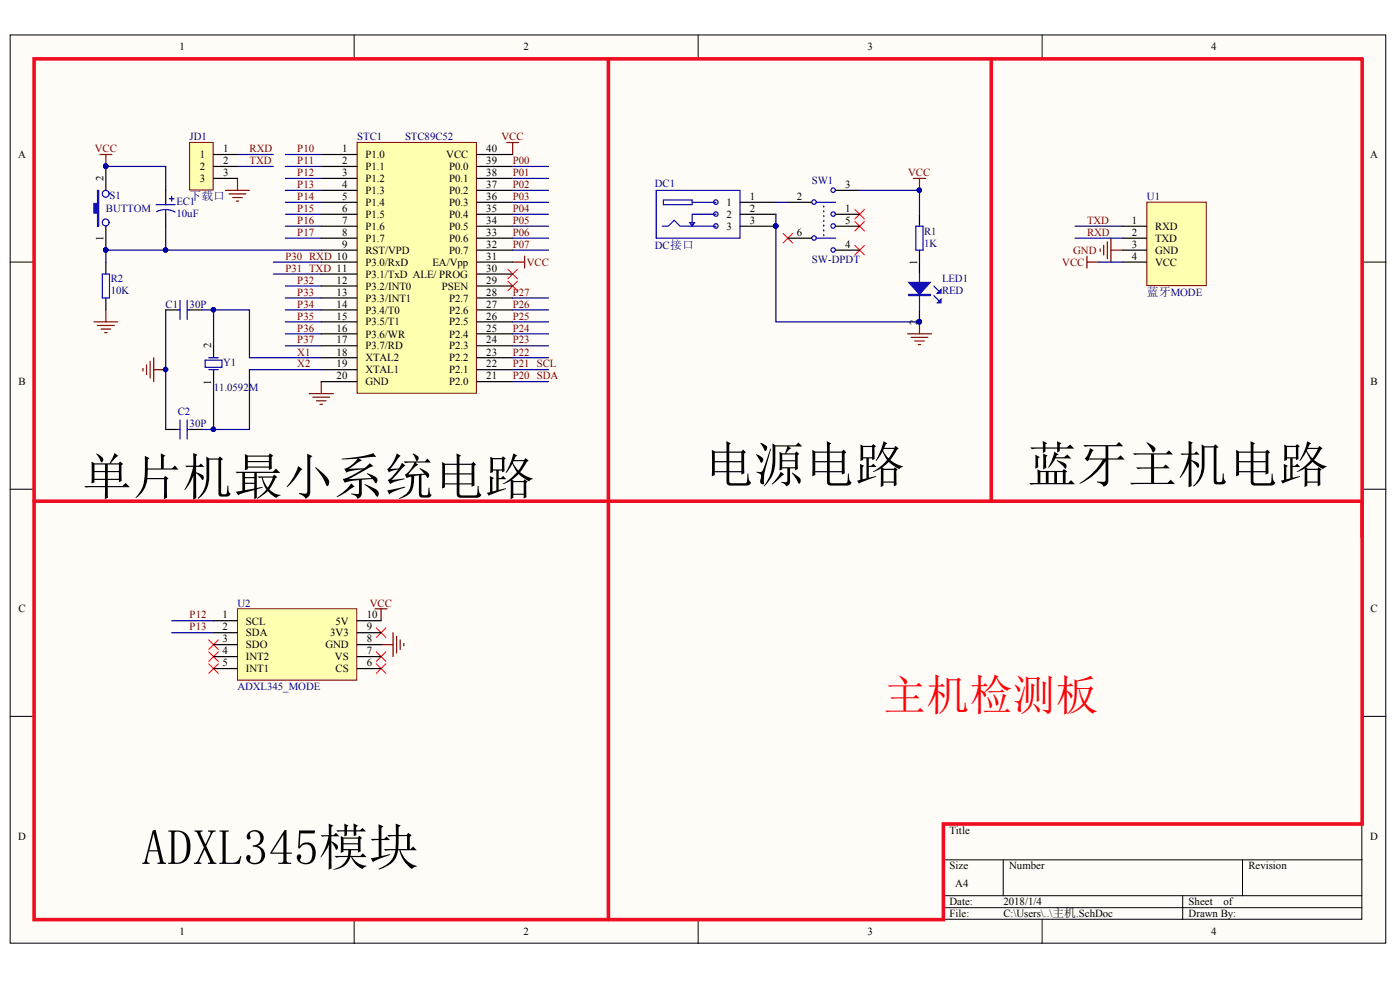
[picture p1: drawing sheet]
<svg xmlns="http://www.w3.org/2000/svg" width="291mm" height="204mm" viewBox="0 0 291 204" stroke-linecap="round" stroke-linejoin="round" font-family="sans-serif">
<g fill="#fffcf8" stroke="#000" stroke-width=".21">
<path d="M2.1 7.3h286v188.7h-286z"/>
<path d="M7.1 12.2h276v178.9h-276z"/>
</g>
<g fill="none" stroke="#000" stroke-width=".21">
<path d="M73.6 7.3v4.9M145.1 7.3v4.9M216.6 7.3v4.9M2.1 54.5h5M283.2 54.5h5M2.1 101.7h5M283.2 101.7h5M2.1 148.9h5M283.2 148.9h5M196.1 178.7h87.1M208.6 178.7v7.5M258.3 178.7v7.5"/>
<path d="M283.2 171.3h-87.1v19.8M73.6 191.1v5M145.1 191.1v5M196.1 186.2h87.1M196.1 188.7h87.1M216.6 191.1v5M245.9 186.2v4.9"/>
</g>
<path d="M226 53.2v2.5M226 54.5h2.5M228.7 51.7v.5M229.5 51v2M230.2 50.3v3.4M230.9 49.5v5M230.9 52h2.5" fill="none" stroke="#800000" stroke-width=".25"/>
<path d="M223.5 47h9.9M223.5 49.5h9.9M228.5 54.5h4.9" fill="none" stroke="#000080" stroke-width=".25"/>
<path d="M238.4 42h12.4v17.4h-12.4z" fill="#ffffb0" stroke="#800000" stroke-width=".21"/>
<g fill="none" stroke="#000" stroke-width=".25">
<path d="M22 34.6v5M173.7 39.6h5M22 47v5M22 54.5v2.5M153.8 47h7.5M153.8 42.1h7.5M153.8 44.5h7.5M163.8 49.5h5M163.8 42.1h5M173.7 47h5M173.7 52h5M173.7 44.5h5"/>
<path d="M191.1 44.5v2.5M191.1 52v5M233.4 47h5M233.4 49.5h5M233.4 52h5M233.4 54.5h5M22 61.9v2.5M34.4 64.4h2.5M39.4 64.4h2.5M191.1 64.4v2.5M34.4 89.3h2.5M39.4 89.3h2.5"/>
</g>
<g fill="none" stroke="#800000" stroke-width=".25">
<path d="M20.8 32.1h2.5M22 32.1v2.5M46.9 39.6h5M49.4 37.1v2.5M105.3 29.6h2.5M106.6 29.6v2.5M189.9 37.1h2.5M191.1 37.1v2.5M47.6 40.3h3.5M48.4 41.1h2M49.1 41.8h.5M106.6 54.5h2.5"/>
<path d="M109.1 53.2v2.5M19.5 66.9h5M20.3 67.6h3.5M21 68.4h2M21.8 69.1h.5M22 64.4v2.5M29.7 76.6v.5M30.5 75.8v2M31.2 75.1v3.5M32 74.4v4.9M32 76.8h2.4M66.8 79.3v2.5"/>
<path d="M188.7 69.4h4.9M189.4 70.1h3.5M190.2 70.9h1.9M190.9 71.6h.5M191.1 66.9v2.5M64.3 81.8h5M65 82.6h3.5M65.8 83.3h2M66.5 84h.5"/>
</g>
<g fill="#000080" stroke="#000080" stroke-width=".21">
<circle cx="191.1" cy="39.5" r=".46"/>
<circle cx="191.1" cy="66.9" r=".47"/>
<circle cx="161.3" cy="47" r=".47"/>
<circle cx="22" cy="34.5" r=".47"/>
<circle cx="34.4" cy="76.8" r=".46"/>
<circle cx="22" cy="52" r=".46"/>
</g>
<path d="M105.6 56l2 2M105.6 58.5l2 1.9M107.6 56l-2 2M107.6 58.5l-2 1.9M162.8 48.5l2 2M164.8 48.5l-2 2M177.7 43.5l2 2M177.7 46l2 2M177.7 51l2 2M179.7 43.5l-2 2M179.7 46l-2 2M179.7 51l-2 2" fill="none" stroke="#f00" stroke-width=".21"/>
<g fill="none" stroke="#00f" stroke-width=".25">
<path d="M136.4 39.6h17.4v9.9h-17.4zM21.3 57h1.5v4.9h-1.5zM137.7 47h1.2l1.3-1.2 1.2 1.2h7.5M137.9 41.6h6v1h-6zM143.4 46.3h1l-.5 .7zM143.9 42.1h5M148.9 44.5h-5v2.5M149.2 44.3a.46 .46 0 0 0-.7-.1 .46 .46 0 0 0 .2 .7 .46 .46 0 0 0 .6-.5M149.2 46.8a.46 .46 0 0 0-.7-.1 .46 .46 0 0 0 .2 .7 .46 .46 0 0 0 .6-.5M149.2 41.8a.46 .46 0 0 0-.7-.1 .46 .46 0 0 0 .2 .7 .46 .46 0 0 0 .6-.5M169.8 42.1h3.9M169.8 49.5h3.9"/>
<path d="M171.2 42.8v.2M171.2 43.8v.2M171.2 44.8v.2M171.2 45.8v.2M171.2 46.8v.2M171.2 47.8v.2M171.2 48.8v.2M190.4 47h1.5v5h-1.5zM191.1 57v7.4M194.1 59.4l1 1M36.9 64.4h.5M37.4 62.4v4"/>
<path d="M38.9 62.4v4M38.9 64.4h.5M194.1 61.4l1 1M36.9 89.3h.5M37.4 87.3v4M38.9 87.3v4M38.9 89.3h.5"/>
<circle cx="173.2" cy="39.5" r=".46"/>
<circle cx="22" cy="40.3" r=".71"/>
<circle cx="22" cy="46.2" r=".71"/>
<circle cx="169.2" cy="42" r=".47"/>
<circle cx="169.2" cy="49.5" r=".46"/>
<circle cx="173.2" cy="47" r=".47"/>
<circle cx="173.2" cy="52" r=".46"/>
<circle cx="173.2" cy="44.5" r=".46"/>
</g>
<path d="M178.7 39.6h12.4v4.9M161.3 44.5v22.4h29.8M161.3 42.1h2.5" fill="none" stroke="#000080" stroke-width=".25"/>
<g fill="#00f" stroke="#00f" stroke-width=".25">
<path d="M188.9 58.7h4.5l-2.3 2.5z"/>
<path d="M194.9 62.9l.7-.7v.7z"/>
<path d="M194.9 60.9l.7-.7v.7z"/>
<path d="M188.9 61.2h4.5v.2h-4.5z" fill-rule="evenodd"/>
<path d="M20.3 39.6h.2v7.4h-.2v-2.7h-.8v-2h.8z" fill-rule="evenodd"/>
</g>
<path d="M74.2 29.6h24.8v52.1h-24.8z" fill="#ffffb0" stroke="#800000" stroke-width=".21"/>
<g fill="none" stroke="#000" stroke-width=".25">
<path d="M66.8 32.1h7.4M66.8 34.6h7.4M66.8 37.1h7.4M66.8 39.6h7.4M99.1 32.1h7.5M99.1 34.6h7.5M99.1 37.1h7.5M99.1 39.6h7.5M66.8 42.1h7.4M66.8 44.5h7.4M66.8 47h7.4M66.8 49.5h7.4"/>
<path d="M66.8 52h7.4M66.8 54.5h7.4M66.8 57h7.4M66.8 59.4h7.4M99.1 42.1h7.5M99.1 44.5h7.5M99.1 47h7.5M99.1 49.5h7.5M99.1 52h7.5M99.1 54.5h7.5M99.1 57h7.5M99.1 59.4h7.5"/>
<path d="M44.4 71.9v2.5M44.4 76.8v2.5M66.8 61.9h7.4M66.8 64.4h7.4M66.8 66.9h7.4M66.8 69.4h7.4M66.8 71.9h7.4M66.8 74.4h7.4M66.8 76.8h7.4M66.8 79.3h7.4M99.1 61.9h7.5M99.1 64.4h7.5"/>
<path d="M99.1 66.9h7.5M99.1 69.4h7.5M99.1 71.9h7.5M99.1 74.4h7.5M99.1 76.8h7.5M99.1 79.3h7.5"/>
</g>
<path d="M42.7 74.9h3.4v1.4h-3.4zM43.4 74.4h2M43.4 76.8h2" fill="none" stroke="#00f" stroke-width=".25"/>
<path d="M39.4 29.6h4.9v9.9h-4.9z" fill="#ffffb0" stroke="#800000" stroke-width=".21"/>
<path d="M34.4 39.6v2.5M44.4 32.1h5M44.4 34.6h5M44.4 37.1h5M34.4 44.5v2.5" fill="none" stroke="#000" stroke-width=".25"/>
<g fill="none" stroke="#000080" stroke-width=".25">
<path d="M22 34.6h12.4v5M49.4 32.1h7.4M49.4 34.6h7.4M59.3 32.1h7.5M59.3 34.6h7.5M59.3 39.6h7.5M59.3 37.1h7.5M106.6 34.6h7.4M106.6 39.6h7.4M106.6 37.1h7.4M34.4 47v5M56.8 54.5h10"/>
<path d="M56.8 57h10M59.3 47h7.5M59.3 49.5h7.5M59.3 59.4h7.5M59.3 44.5h7.5M59.3 42.1h7.5M66.8 52h-44.8v2.5M106.6 47h7.4M106.6 49.5h7.4M106.6 52h7.4M106.6 44.5h7.4M106.6 42.1h7.4"/>
<path d="M34.4 64.4v24.9M41.9 64.4h10v10h14.9M44.4 64.4v7.5M44.4 79.3v10M59.3 61.9h7.5M59.3 64.4h7.5M59.3 66.9h7.5M59.3 69.4h7.5M59.3 71.9h7.5M66.8 76.8h-14.9v12.5h-10M106.6 61.9h7.4M106.6 64.4h7.4"/>
<path d="M106.6 66.9h7.4M106.6 69.4h7.4M106.6 71.9h7.4M106.6 79.3h7.4M106.6 76.8h7.4M106.6 74.4h7.4M35.7 129h8.7M35.7 131.5h8.7"/>
</g>
<g fill="#000080" stroke="#000080" stroke-width=".21">
<circle cx="22" cy="34.5" r=".47"/>
<circle cx="44.4" cy="89.2" r=".46"/>
<circle cx="44.4" cy="64.4" r=".46"/>
<circle cx="34.4" cy="52" r=".46"/>
<circle cx="34.4" cy="76.8" r=".46"/>
<circle cx="22" cy="52" r=".46"/>
</g>
<path d="M32.5 42.6h3.9M32.6 44a3.9 3.9 0 0 1 3.8 .1M34.4 42.1v.5M34.4 43.5v1M35.2 41.3h1M35.7 40.8v1" fill="none" stroke="#00f" stroke-width=".25"/>
<path d="M78 126.5h2.5M79.2 126.5v2.5M79.2 134h2.5M81.7 131.5v5M82.5 132.3v3.4M83.2 133v2M83.9 133.7v.5" fill="none" stroke="#800000" stroke-width=".25"/>
<path d="M43.4 133l2 2M43.4 135.5l2 2M43.4 138l2 2M45.4 133l-2 2M45.4 135.5l-2 2M45.4 138l-2 2M78.2 135.5l2 2M78.2 130.5l2 2M78.2 138l2 2M80.2 135.5l-2 2M80.2 130.5l-2 2M80.2 138l-2 2" fill="none" stroke="#f00" stroke-width=".21"/>
<path d="M49.4 126.5h24.8v14.9h-24.8z" fill="#ffffb0" stroke="#800000" stroke-width=".21"/>
<path d="M44.4 129h5M44.4 131.5h5M44.4 134h5M44.4 136.5h5M44.4 139h5M74.2 129h5M74.2 131.5h5M74.2 134h5M74.2 136.5h5M74.2 139h5" fill="none" stroke="#000" stroke-width=".25"/>
<path d="M7.1 12.2h276.1v159.1h-87.1v19.8h-189zM126.5 12.2v178.9M206.1 12.2v92M7.1 104.2h276.1v7.4" fill="none" stroke="#ee0e22" stroke-width=".75"/>
<g font-size="10.4">
<text x="146.4" y="100.2">电源电路</text>
<text x="213.5" y="100.2">蓝牙主机电路</text>
<text x="17" y="102.7">单片机最小系统电路</text>
<text x="29.5" y="179.7">ADXL345模块</text>
</g>
<text font-size="8.9" fill="#f00" x="183.7" y="147.7">主机检测板</text>
<g font-size="2.5" fill="#000080">
<text x="39.4" y="41.6">下载口</text>
<text x="238.4" y="61.5">蓝牙MODE</text>
</g>
<g font-size="2.3">
<text x="37.3" y="10.5">1</text>
<text x="108.8" y="10.5">2</text>
<text x="180.4" y="10.5">3</text>
<text x="251.8" y="10.5">4</text>
<text x="3.8" y="32.9">A</text>
<text x="41.5" y="32.9">1</text>
<text x="41.5" y="35.4">2</text>
<text x="46.4" y="31.6">1</text>
<text x="46.4" y="34.1">2</text>
<text x="71.1" y="31.6">1</text>
<text x="71.1" y="34.1">2</text>
<text x="76" y="32.9">P1.0</text>
<text x="76" y="35.4">P1.1</text>
<text x="92.8" y="32.9">VCC</text>
<text x="93.3" y="35.4">P0.0</text>
<text x="101.1" y="34.1">39</text>
<text x="101.1" y="31.6">40</text>
<text x="284.8" y="32.9">A</text>
<text x="21.5" y="37.5" transform="rotate(-90 21.5 37.5)">2</text>
<text x="41.5" y="37.8">3</text>
<text x="46.4" y="36.6">3</text>
<text x="71.1" y="36.6">3</text>
<text x="71.1" y="39.1">4</text>
<text x="71.1" y="41.6">5</text>
<text x="76" y="37.8">P1.2</text>
<text x="76" y="40.4">P1.3</text>
<text x="93.3" y="40.4">P0.2</text>
<text x="93.3" y="37.8">P0.1</text>
<text x="101.1" y="41.6">36</text>
<text x="101.1" y="39.1">37</text>
<text x="101.1" y="36.6">38</text>
<text x="155.9" y="41.6">1</text>
<text x="165.6" y="41.6">2</text>
<text x="175.7" y="39.1">3</text>
<text x="71.1" y="44.1">6</text>
<text x="71.1" y="46.5">7</text>
<text x="76" y="42.8">P1.4</text>
<text x="76" y="45.3">P1.5</text>
<text x="76" y="47.8">P1.6</text>
<text x="93.3" y="47.8">P0.5</text>
<text x="93.3" y="45.3">P0.4</text>
<text x="93.3" y="42.8">P0.3</text>
<text x="101.1" y="46.5">34</text>
<text x="101.1" y="44.1">35</text>
<text x="151" y="42.8">1</text>
<text x="151" y="45.3">2</text>
<text x="151" y="47.8">3</text>
<text x="155.9" y="44.1">2</text>
<text x="155.9" y="46.5">3</text>
<text x="175.7" y="44.1">1</text>
<text x="175.7" y="46.5">5</text>
<text x="235.3" y="46.5">1</text>
<text x="240.1" y="47.8">RXD</text>
<text x="21.5" y="50.1" transform="rotate(-90 21.5 50.1)">1</text>
<text x="71.1" y="49">8</text>
<text x="71.1" y="51.5">9</text>
<text x="76" y="50.3">P1.7</text>
<text x="76" y="52.7">RST/VPD</text>
<text x="93.3" y="52.7">P0.7</text>
<text x="93.3" y="50.3">P0.6</text>
<text x="101.1" y="51.5">32</text>
<text x="101.1" y="49">33</text>
<text x="165.6" y="49">6</text>
<text x="175.7" y="51.5">4</text>
<text x="235.3" y="49">2</text>
<text x="235.3" y="51.5">3</text>
<text x="240.1" y="50.3">TXD</text>
<text x="240.1" y="52.7">GND</text>
<text x="70" y="59">12</text>
<text x="76" y="55.3">P3.0/RxD</text>
<text x="76" y="57.7">P3.1/TxD ALE/ PROG</text>
<text x="89.9" y="55.3">EA/Vpp</text>
<text x="101.1" y="59">29</text>
<text x="101.1" y="56.5">30</text>
<text x="101.1" y="54">31</text>
<text x="190.6" y="55" transform="rotate(-90 190.6 55)">1</text>
<text x="235.3" y="54">4</text>
<text x="240.1" y="55.3">VCC</text>
<text x="70" y="61.5">13</text>
<text x="70" y="63.9">14</text>
<text x="76" y="60.2">P3.2/INT0</text>
<text x="76" y="62.7">P3.3/INT1</text>
<text x="76" y="65.2">P3.4/T0</text>
<text x="91.9" y="60.2">PSEN</text>
<text x="93.3" y="65.2">P2.6</text>
<text x="93.3" y="62.7">P2.7</text>
<text x="101.1" y="63.9">27</text>
<text x="101.1" y="61.5">28</text>
<text x="70" y="66.4">15</text>
<text x="70" y="68.9">16</text>
<text x="70" y="71.4">17</text>
<text x="76" y="67.6">P3.5/T1</text>
<text x="76" y="70.2">P3.6/WR</text>
<text x="93.3" y="70.2">P2.4</text>
<text x="93.3" y="67.6">P2.5</text>
<text x="101.1" y="71.4">24</text>
<text x="101.1" y="68.9">25</text>
<text x="101.1" y="66.4">26</text>
<text x="190.6" y="67.5" transform="rotate(-90 190.6 67.5)">2</text>
<text x="43.9" y="72.4" transform="rotate(-90 43.9 72.4)">2</text>
<text x="70" y="73.9">18</text>
<text x="70" y="76.4">19</text>
<text x="76" y="72.6">P3.7/RD</text>
<text x="76" y="75.1">XTAL2</text>
<text x="76" y="77.6">XTAL1</text>
<text x="93.3" y="77.6">P2.1</text>
<text x="93.3" y="75.1">P2.2</text>
<text x="93.3" y="72.6">P2.3</text>
<text x="101.1" y="76.4">22</text>
<text x="101.1" y="73.9">23</text>
<text x="3.9" y="80.1">B</text>
<text x="43.9" y="79.9" transform="rotate(-90 43.9 79.9)">1</text>
<text x="70" y="78.8">20</text>
<text x="76" y="80.1">GND</text>
<text x="93.3" y="80.1">P2.0</text>
<text x="101.1" y="78.8">21</text>
<text x="284.9" y="80.1">B</text>
<text x="3.9" y="127.3">C</text>
<text x="46.3" y="128.5">1</text>
<text x="46.3" y="131">2</text>
<text x="51.1" y="129.8">SCL</text>
<text x="69.8" y="129.8">5V</text>
<text x="76.2" y="131">9</text>
<text x="76.2" y="128.5">10</text>
<text x="284.9" y="127.3">C</text>
<text x="46.3" y="133.5">3</text>
<text x="46.3" y="136">4</text>
<text x="51.1" y="132.3">SDA</text>
<text x="51.1" y="134.7">SDO</text>
<text x="51.1" y="137.3">INT2</text>
<text x="67.7" y="134.7">GND</text>
<text x="68.6" y="132.3">3V3</text>
<text x="69.6" y="137.3">VS</text>
<text x="76.2" y="136">7</text>
<text x="76.2" y="133.5">8</text>
<text x="46.3" y="138.5">5</text>
<text x="51.1" y="139.7">INT1</text>
<text x="69.8" y="139.7">CS</text>
<text x="76.2" y="138.5">6</text>
<text x="197.4" y="173.3">Title</text>
<text x="3.8" y="174.5">D</text>
<text x="284.8" y="174.5">D</text>
<text x="197.4" y="180.7">Size</text>
<text x="198.6" y="184.4">A4</text>
<text x="209.8" y="180.7">Number</text>
<text x="259.6" y="180.7">Revision</text>
<text x="197.4" y="188.2">Date:</text>
<text x="197.4" y="190.6">File:</text>
<text x="208.6" y="188.2">2018/1/4</text>
<text x="208.6" y="190.6">C:\Users\..\主机.SchDoc</text>
<text x="247.1" y="188.2">Sheet</text>
<text x="247.1" y="190.6">Drawn By:</text>
<text x="254.4" y="188.2">of</text>
<text x="37.3" y="194.4">1</text>
<text x="108.8" y="194.4">2</text>
<text x="180.4" y="194.4">3</text>
<text x="251.8" y="194.4">4</text>
</g>
<g font-size="2.3" fill="#000080">
<text x="39.4" y="29.2">JD1</text>
<text x="74.3" y="29.2">STC1</text>
<text x="84.2" y="29.2">STC89C52</text>
<text x="22.7" y="41.3">S1</text>
<text x="136.2" y="38.8">DC1</text>
<text x="168.7" y="38.3">SW1</text>
<text x="238.4" y="41.6">U1</text>
<text x="22" y="44.1">BUTTOM</text>
<text x="36.7" y="42.5">EC1</text>
<text x="36.7" y="45.1">10uF</text>
<text x="136.2" y="51.8">DC接口</text>
<text x="192.1" y="48.8">R1</text>
<text x="192.1" y="51.3">1K</text>
<text x="23" y="58.7">R2</text>
<text x="168.7" y="54.7">SW-DPDT</text>
<text x="195.8" y="58.7">LED1</text>
<text x="23" y="61.2">10K</text>
<text x="34.4" y="63.9">C1</text>
<text x="39.4" y="63.9">30P</text>
<text x="195.8" y="61.2">RED</text>
<text x="46.4" y="76.1">Y1</text>
<text x="44.4" y="81.4">11.0592M</text>
<text x="37" y="86.3">C2</text>
<text x="39.4" y="88.8">30P</text>
<text x="49.3" y="126.1">U2</text>
<text x="49.3" y="143.4">ADXL345_MODE</text>
</g>
<g font-size="2.3" fill="#800000">
<text x="104.3" y="29.2">VCC</text>
<text x="19.7" y="31.6">VCC</text>
<text x="51.9" y="31.6">RXD</text>
<text x="51.9" y="34.1">TXD</text>
<text x="61.8" y="34.1">P11</text>
<text x="61.8" y="31.6">P10</text>
<text x="106.6" y="34.1">P00</text>
<text x="61.8" y="36.6">P12</text>
<text x="61.8" y="39.1">P13</text>
<text x="61.8" y="41.6">P14</text>
<text x="106.6" y="36.6">P01</text>
<text x="106.6" y="39.1">P02</text>
<text x="106.6" y="41.6">P03</text>
<text x="188.8" y="36.6">VCC</text>
<text x="61.8" y="44.1">P15</text>
<text x="61.8" y="46.5">P16</text>
<text x="106.6" y="44.1">P04</text>
<text x="106.6" y="46.5">P05</text>
<text x="226" y="46.5">TXD</text>
<text x="61.8" y="49">P17</text>
<text x="106.6" y="49">P06</text>
<text x="106.6" y="51.5">P07</text>
<text x="223.1" y="52.7">GND</text>
<text x="226" y="49">RXD</text>
<text x="59.3" y="54">P30 RXD 10</text>
<text x="59.3" y="56.5">P31 TXD 11</text>
<text x="61.8" y="59">P32</text>
<text x="109.5" y="55.3">VCC</text>
<text x="220.8" y="55.3">VCC</text>
<text x="61.8" y="61.5">P33</text>
<text x="61.8" y="63.9">P34</text>
<text x="106.6" y="63.9">P26</text>
<text x="106.6" y="61.5">P27</text>
<text x="61.8" y="66.4">P35</text>
<text x="61.8" y="68.9">P36</text>
<text x="61.8" y="71.4">P37</text>
<text x="106.6" y="71.4">P23</text>
<text x="106.6" y="68.9">P24</text>
<text x="106.6" y="66.4">P25</text>
<text x="61.8" y="73.9">X1</text>
<text x="61.8" y="76.4">X2</text>
<text x="106.6" y="73.9">P22</text>
<text x="106.6" y="76.4">P21 SCL</text>
<text x="106.6" y="78.8">P20 SDA</text>
<text x="39.4" y="128.5">P12</text>
<text x="39.4" y="131">P13</text>
<text x="76.9" y="126.1">VCC</text>
</g>
</svg>
